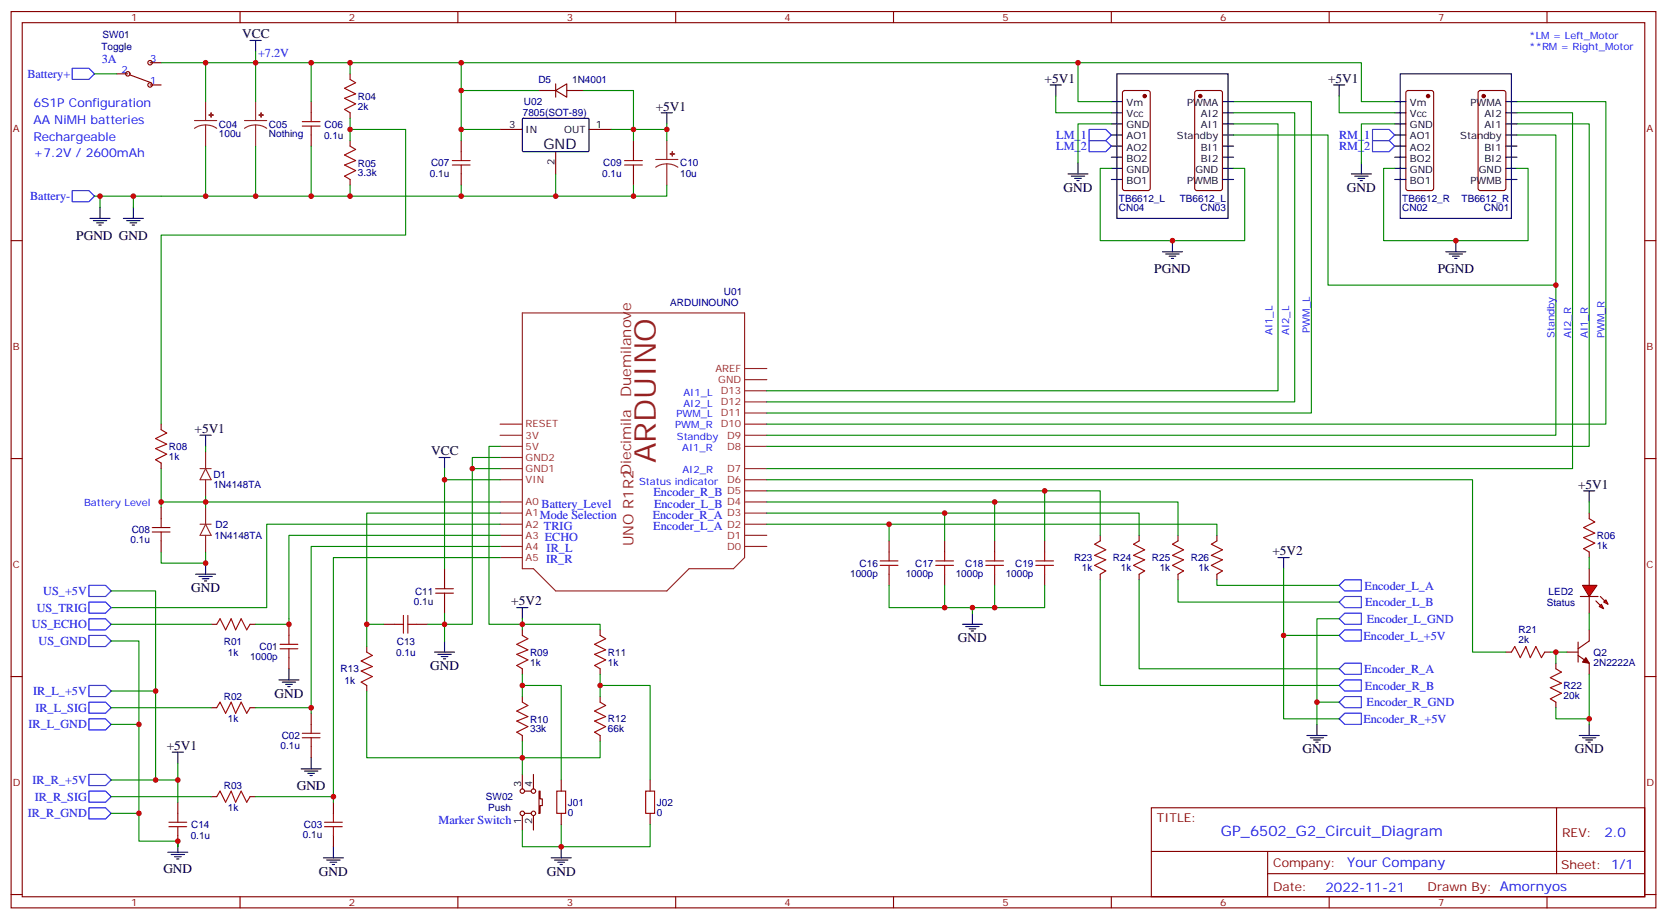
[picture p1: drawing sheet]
<svg xmlns="http://www.w3.org/2000/svg" width="529mm" height="292mm" viewBox="0 0 529 292" stroke-linecap="round" stroke-linejoin="round" font-family="sans-serif">
<g fill="none" stroke="#870000" stroke-width=".35">
<path d="M3.5 3.7h522.1v284.3h-522.1zM7.1 7.2h515v277.3h-515zM76.2 3.7v3.5M145.3 3.7v3.5M214.5 3.7v3.5M283.6 3.7v3.5M352.8 3.7v3.5M421.9 3.7v3.5M491.1 3.7v3.5M98.8 32.2v3.6M111.1 23.4v1.8M111.1 35.8v1.7"/>
<path d="M171.1 28.7h5.3M176.4 28.7l3.5-2.1v4.2zM176.4 26.6v4.2M179.9 28.7h5.3M356.5 28.9l.5-.2h7.4l.7 .4v30.7l-.4 .6-7.7 .1-.6-.5-.1-30.6zM379.5 28.9l.4-.2h7.4l.7 .4 .1 30.7-.5 .6-7.7 .1-.6-.5-.1-30.6zM446.5 28.9l.5-.2h7.4l.6 .4 .1 30.7-.5 .6-7.6 .1-.7-.5v-30.6zM469.4 28.9l.5-.2h7.4l.7 .4v30.7l-.4 .6-7.7 .1-.7-.5v-30.6zM98.8 42.8v3.6M111.1 44.6v1.8M111.1 56.9v1.8M146.4 44.6v3.5"/>
<path d="M146.4 55.2v3.5M158.7 41.1h7.1M176.4 48.1v7.1M187 41.1h7M201.1 44.6v3.5M201.1 55.2v3.5M3.5 76.3h3.6M522.1 76.3h3.5M51.2 134.5v1.8M3.5 145.5h3.6M51.2 146.9v1.8M522.1 145.5h3.5"/>
<path d="M51.2 161v3.5M51.2 171.6v3.5M504.5 162.8v1.7M504.5 175.1v1.8M67 198h1.8M79.4 198h1.7M91.7 198v3.6M121.7 198h3.5M132.3 198h3.5M141.1 180.4v3.5M141.1 191v3.5M165.8 199.8v1.8"/>
<path d="M190.5 199.8v1.8M504.5 199.8v3.5l-3.6 2.5M3.5 214.6h3.6M91.7 208.6v3.6M116.4 205.1v1.8M116.4 217.5v1.7M165.8 212.2v1.7M190.5 212.2v1.7M478 206.9h1.8M490.4 206.9h1.7M493.9 210.4v1.8M497.4 206.9h3.5"/>
<path d="M500.9 207.9l3.6 2.5v3.5M500.9 203.7v6.3M522.1 214.6h3.5M67 224.5h1.8M79.4 224.5h1.7M98.8 226.3v3.5M98.8 236.9v3.5M165.8 221v1.7M165.8 233.3v1.8M190.5 221v1.7M190.5 233.3v1.8M493.9 222.7v1.8"/>
<path d="M56.4 254.5v3.5M67 252.7h1.8M79.4 252.7h1.7M105.8 254.5v3.5M365.5 256.3h156.6v28.2h-156.6zM494.1 256.3v20.9M56.4 265.1v3.5M105.8 265.1v3.5M365.5 270.1h156.5M402.4 277.2h119.6M402.4 270.1v14.1M3.5 283.8h3.6"/>
<path d="M76.2 284.5v3.5M145.3 284.5v3.5M214.5 284.5v3.5M283.6 284.5v3.5M352.8 284.5v3.5M421.9 284.5v3.5M491.1 284.5v3.5M522.1 283.8h3.5"/>
</g>
<g fill="none" stroke="#8c2424" stroke-width=".35">
<path d="M61.7 38.2h7.1M65.3 39.7l-1.9 .2-1.7 .8M65.3 39.7l1.8 .2 1.7 .8M65.3 32.2v6M65.3 39.7v6.7M77.6 38.2h7.1M81.1 39.7l-1.8 .2-1.7 .8M81.1 39.7l1.9 .2 1.7 .8M81.1 32.2v6M81.1 39.7v6.7M208.1 50.6h7.1M211.7 52l-1.9 .2-1.7 .9"/>
<path d="M211.7 52l1.8 .2 1.7 .9M211.7 44.6v6M211.7 52v6.7M165.8 99.3h70.6v77.6l-3.6 3.5h-14.1l-7 7.1h-35.3l-7.1-7.1h-3.5zM236.4 116.9h7M158.7 138.1h7.1M158.7 134.5h7.1M236.4 138.1h7M236.4 134.5h7M236.4 131h7M236.4 127.5h7M236.4 124h7"/>
<path d="M236.4 120.4h7M63.5 148.7h3.5M65.3 148.7l1.7 3.5h-3.5zM65.3 143.4v5.3M65.3 152.2v5.3M158.7 159.2h7.1M158.7 152.2h7.1M158.7 148.7h7.1M158.7 141.6h7.1M158.7 145.1h7.1M236.4 159.2h7M236.4 155.7h7"/>
<path d="M236.4 152.2h7M236.4 148.7h7M236.4 141.6h7M63.5 166.3h3.5M65.3 166.3l1.7 3.5h-3.5zM65.3 161v5.3M65.3 169.8v5.3M158.7 173.4h7.1M158.7 169.8h7.1M158.7 166.3h7.1M158.7 162.8h7.1M158.7 176.9h7.1"/>
<path d="M236.4 173.4h7M236.4 169.8h7M236.4 166.3h7M236.4 162.8h7"/>
</g>
<g fill="none" stroke="#000" stroke-width=".35">
<path d="M79.4 12.8h3.5M81.1 12.8v3.6M165.9 37.7l.3-.2 20.6 .1 .2 .3-.1 10-.3 .2h-20.6l-.2-.3zM209.9 35.8h3.5M211.7 35.8v3.5M333.4 27h3.5M335.1 27v3.5M352.8 32.2h3.5M352.8 35.8h3.5M352.8 39.3h3.5M354.5 23.4h35.3v45.9h-35.3zM388.1 32.2h3.5"/>
<path d="M388.1 35.8h3.5M388.1 39.3h3.5M423.3 27h3.6M425.1 27v3.5M442.7 32.2h3.6M442.7 35.8h3.6M442.7 39.3h3.6M444.5 23.4h35.3v45.9h-35.3zM478 32.2h3.5M478 35.8h3.5M478 39.3h3.5M339 55.2h6.4"/>
<path d="M340.1 55.9h4.2M341.1 56.6h2.2M341.8 57.3h.7M342.2 51.6v3.6M352.8 42.8h3.5M352.8 46.4h3.5M352.8 49.9h3.5M352.8 56.9h3.5M352.8 53.4h3.5M388.1 42.8h3.5M388.1 46.4h3.5M388.1 49.9h3.5"/>
<path d="M388.1 56.9h3.5M388.1 53.4h3.5M429 55.2h6.3M430 55.9h4.3M431.1 56.6h2.1M431.8 57.3h.7M432.2 51.6v3.6M442.7 42.8h3.6M442.7 46.4h3.6M442.7 49.9h3.6M442.7 56.9h3.6M442.7 53.4h3.6"/>
<path d="M478 42.8h3.5M478 46.4h3.5M478 49.9h3.5M478 56.9h3.5M478 53.4h3.5M28.6 69.3h6.3M29.6 70h4.3M30.7 70.7h2.1M31.4 71.4h.7M31.7 65.8v3.5M39.2 69.3h6.3M40.2 70h4.2"/>
<path d="M41.3 70.7h2.1M42 71.4h.7M42.3 65.8v3.5M369 79.9h6.4M372.2 76.3v3.6M459 79.9h6.3M462.1 76.3v3.6M370.1 80.6h4.2M371.1 81.3h2.1M371.8 82h.7M460 80.6h4.3M461.1 81.3h2.1"/>
<path d="M461.8 82h.7M63.5 138.1h3.5M65.3 138.1v3.5M139.3 145.1h3.6M141.1 145.1v3.6M65.3 178.6v3.6M405.7 176.9h3.5M407.5 176.9v3.5M62.1 182.2h6.3M63.1 182.9h4.3M64.2 183.6h2.1M64.9 184.3h.7"/>
<path d="M88.5 215.7h6.4M89.6 216.4h4.2M90.7 217.1h2.1M91.4 217.8h.7M91.7 212.2v3.5M137.9 206.9h6.4M139 207.6h4.2M140.1 208.3h2.1M140.8 209h.7M141.1 203.3v3.6M54.7 238.6h3.5M56.4 238.6v3.5"/>
<path d="M414.9 233.3h6.3M415.9 234h4.3M417 234.7h2.1M417.7 235.4h.7M418 229.8v3.5M501.3 233.3h6.3M502.4 234h4.2M503.4 234.7h2.1M504.1 235.4h.7M504.5 229.8v3.5M95.6 243.9h6.4M96.7 244.6h4.2"/>
<path d="M97.7 245.3h2.1M98.4 246h.7M98.8 240.4v3.5M53.3 270.4h6.3M54.3 271.1h4.3M55.4 271.8h2.1M56.1 272.5h.7M56.4 266.8v3.6M102.7 272.1h6.3M103.7 272.8h4.2M104.8 273.5h2.1M105.5 274.2h.7"/>
<path d="M105.8 268.6v3.5M175 272.1h6.3M176 272.8h4.3M177.1 273.5h2.1M177.8 274.2h.7M178.2 268.6v3.5"/>
</g>
<g fill="none" stroke="#a10000" stroke-width=".35">
<path d="M96 38.6h5.6M98.8 35.8v2.8M111.1 25.2l1.8 1-3.5 1.8 3.5 1.8-3.5 1.4 3.5 1.7-3.5 1.8 1.7 1.1M96 40h5.6M98.8 40v2.8M111.1 46.4l1.8 1-3.5 1.8 3.5 1.7-3.5 1.5 3.5 1.7-3.5 1.8 1.7 1M143.6 50.9h5.6M143.6 52.4h5.6M146.4 48.1v2.8M146.4 52.4v2.8M198.3 50.9h5.6M198.3 52.4h5.6"/>
<path d="M201.1 48.1v2.8M201.1 52.4v2.8M51.2 136.3l1.7 1.1-3.5 1.7 3.5 1.8-3.5 1.4 3.5 1.8-3.5 1.7 1.8 1.1M48.3 168.8h5.7M48.3 167.4h5.7M51.2 164.5v2.9M51.2 168.8v2.8M504.5 164.5l1.7 1.1-3.5 1.8 3.5 1.7-3.5 1.4 3.5 1.8-3.5 1.8 1.8 1M68.8 198l1-1.7 1.8 3.5 1.8-3.5 1.4 3.5 1.8-3.5 1.7 3.5 1.1-1.8M125.2 198h2.9M128.1 195.2v5.7M129.5 195.2v5.7"/>
<path d="M129.5 198h2.8M138.3 188.2h5.6M138.3 186.8h5.6M141.1 183.9v2.9M141.1 188.2v2.8M88.9 205.8h5.6M88.9 204.4h5.6M91.7 201.6v2.8M91.7 205.8v2.8M116.4 206.9l1.8 1-3.5 1.8 3.5 1.8-3.5 1.4 3.5 1.7-3.5 1.8 1.7 1.1M165.8 201.6l1.8 1-3.6 1.8 3.6 1.8-3.6 1.4 3.6 1.7-3.6 1.8 1.8 1.1M190.5 201.6l1.8 1-3.6 1.8 3.6 1.8-3.6 1.4 3.6 1.7-3.6 1.8 1.8 1.1"/>
<path d="M479.8 206.9l1-1.8 1.8 3.5 1.8-3.5 1.4 3.5 1.7-3.5 1.8 3.5 1.1-1.7M493.9 212.2l1.8 1-3.6 1.8 3.6 1.7-3.6 1.5 3.6 1.7-3.6 1.8 1.8 1M68.8 224.5l1-1.8 1.8 3.6 1.8-3.6 1.4 3.6 1.8-3.6 1.7 3.6 1.1-1.8M96 234h5.6M96 232.6h5.6M98.8 229.8v2.8M98.8 234v2.9M165.8 222.7l1.8 1.1-3.6 1.8 3.6 1.7-3.6 1.4 3.6 1.8-3.6 1.8 1.8 1M190.5 222.7l1.8 1.1-3.6 1.8 3.6 1.7-3.6 1.4 3.6 1.8-3.6 1.8 1.8 1M56.4 258v2.8M68.8 252.7l1-1.7 1.8 3.5 1.8-3.5 1.4 3.5 1.8-3.5 1.7 3.5 1.1-1.8M105.8 258v2.8"/>
<path d="M53.6 262.3h5.7M53.6 260.8h5.7M56.4 262.3v2.8M103 262.3h5.7M103 260.8h5.7M105.8 262.3v2.8"/>
</g>
<g fill="none" stroke="#008700" stroke-width=".35">
<path d="M51.2 19.9h14.1M81.1 16.4v15.8M98.8 19.9h12.3M146.4 19.9v8.8M342.2 19.9h90v12.3h10.5M65.3 32.2v-12.3h33.5v12.3M111.1 23.4v-3.5h231.1v12.3h10.6M111.1 37.5v7.1M171.1 28.7h-24.7v12.4M185.2 28.7h15.9v12.4h10.6v-1.8M335.1 30.5v5.3h17.7M352.8 39.3h-10.6v12.3"/>
<path d="M391.6 32.2h24.7v98.8h-172.9M391.6 35.8h19.4v91.7h-167.6M391.6 39.3h14.1v84.7h-162.3M425.1 30.5v5.3h17.6M442.7 39.3h-10.5v12.3M481.5 35.8h17.7v112.9h-255.8M481.5 39.3h23v102.3h-261.1M481.5 32.2h28.3v102.3h-266.4M65.3 46.4v15.8M81.1 46.4v15.8M98.8 46.4v15.8h-68.8M111.1 41.1h17.7v33.5h-77.6v59.9"/>
<path d="M111.1 58.7v3.5M146.4 58.7v3.5h-47.6M158.7 41.1h-12.3v3.5M176.4 55.2v7M194 41.1h7.1v3.5M201.1 58.7v3.5h-54.7M211.7 58.7v3.5h-10.6M211.7 41.1v3.5M352.8 53.4h-3.6v22.9h45.9v-22.9h-3.5M391.6 42.8h30v47.7h72.3M442.7 53.4h-3.5v22.9h45.9v-22.9h-3.6M481.5 42.8h12.4v95.3h-250.5"/>
<path d="M31.7 62.2v3.6M42.3 62.2v3.6M51.2 148.7v12.3M65.3 157.5v3.5M65.3 141.6v1.8M65.3 159.2h93.4M141.1 148.7v31.7M141.1 152.2h17.6M158.7 145.1h-8.8v3.6h8.8M243.4 152.2h224v54.7h10.6M51.2 175.1v3.5h14.1v-3.5M158.7 169.8h-67v28.2h-10.6"/>
<path d="M158.7 173.4h-59.9v51.1M158.7 176.9h-52.9v75.8M158.7 166.3h-74v26.5h-49.4M35.3 187.5h14.1v31.7M35.3 198h31.7M141.1 194.5v8.8M35.3 219.2h14.1v28.2M35.3 203.3h8.8v26.5M492.1 206.9h5.3M493.9 206.9v3.5M504.5 213.9v14.1h-10.6v-3.5M35.3 229.8h8.8v37h12.3v1.8"/>
<path d="M35.3 224.5h31.7M81.1 224.5h17.7v1.8M504.5 228v1.8M35.3 252.7h31.7M35.3 258h8.8M35.3 247.4h21.1M56.4 242.1v12.4M81.1 252.7h24.7v1.8"/>
</g>
<g fill="none" stroke="#00f" stroke-width=".35">
<path d="M22.9 21.7h5.3l1.8 1.7-1.8 1.8h-5.3zM345.7 41.1h5.3l1.8 1.7-1.8 1.8h-5.3zM345.7 44.6h5.3l1.8 1.8-1.8 1.7h-5.3zM435.7 41.1h5.3l1.7 1.7-1.7 1.8h-5.3zM435.7 44.6h5.3l1.7 1.8-1.7 1.7h-5.3zM22.9 60.5h5.3l1.8 1.7-1.8 1.8h-5.3zM28.2 196.3h5.3l1.8 1.7-1.8 1.8h-5.3zM28.2 191h5.3l1.8 1.8-1.8 1.7h-5.3zM28.2 185.7h5.3l1.8 1.8-1.8 1.7h-5.3zM426.9 183.9h5.3v3.6h-5.3l-1.8-1.8zM426.9 189.2h5.3v3.6h-5.3l-1.8-1.8zM426.9 199.8h5.3v3.5h-5.3l-1.8-1.7z"/>
<path d="M426.9 194.5h5.3v3.5h-5.3l-1.8-1.7zM28.2 217.5h5.3l1.8 1.7-1.8 1.8h-5.3zM28.2 201.6h5.3l1.8 1.7-1.8 1.8h-5.3zM426.9 210.4h5.3v3.5h-5.3l-1.8-1.7zM426.9 215.7h5.3v3.5h-5.3l-1.8-1.7zM28.2 222.7h5.3l1.8 1.8-1.8 1.8h-5.3zM28.2 228h5.3l1.8 1.8-1.8 1.8h-5.3zM426.9 226.3h5.3v3.5h-5.3l-1.8-1.8zM426.9 221h5.3v3.5h-5.3l-1.8-1.8zM28.2 251h5.3l1.8 1.7-1.8 1.8h-5.3zM28.2 245.7h5.3l1.8 1.7-1.8 1.8h-5.3zM28.2 256.3h5.3l1.8 1.7-1.8 1.8h-5.3z"/>
</g>
<g fill="#8c2424" stroke="#8c2424" stroke-width=".35">
<path d="M66.3 36.5h1.4z"/>
<path d="M67 35.8v1.4z"/>
<path d="M82.2 36.5h1.4z"/>
<path d="M82.9 35.8v1.4z"/>
<path d="M212.7 48.8l1.4 .1z"/>
<path d="M213.4 48.1v1.4z"/>
</g>
<g fill="#870000" stroke="#870000" stroke-width=".35">
<path d="M503.4 208.6l1.1 1.8-2.1-.4z"/>
<circle cx="471" cy="30.5" r=".53"/>
<circle cx="453.3" cy="30.5" r=".53"/>
<circle cx="363.4" cy="30.5" r=".53"/>
<circle cx="381" cy="30.5" r=".53"/>
</g>
<g fill="#f00" stroke="#870000" stroke-width=".35">
<path d="M502.4 185.7h4.5l-2.4 3.5z"/>
<path d="M501.6 189.2h5.7z"/>
</g>
<g fill="#870000" stroke="#870000" stroke-width=".35">
<path d="M508 189.2l1.4 1.4z"/>
<path d="M506.6 190.6l1.4 1.5z"/>
</g>
<g fill="#f00" stroke="#870000" stroke-width=".35">
<path d="M509.1 191l.7-.7 .7 1.4z"/>
<path d="M508.4 191.7l.7 1.4-1.5-.7z"/>
</g>
<g fill="none" stroke="#870000" stroke-width=".35">
<path d="M47.6 19.9h3.6M37 23.4h3.6M41.3 23.8l6.7 2.4M47.6 27h3.6M282.2 171.6v3.5M299.9 171.6v3.5M315.7 171.6v3.5M331.6 171.6v3.5M349.2 169.8v1.8M361.6 169.8v1.8M373.9 169.8v1.8M386.3 169.8v1.8"/>
<path d="M282.2 182.2v3.5M299.9 182.2v3.5M315.7 182.2v3.5M331.6 182.2v3.5M349.2 182.2v1.7M361.6 182.2v1.7M373.9 182.2v1.7M386.3 182.2v1.7M504.5 180.4v5.3M504.5 189.2v5.3M165.8 245.7v4.6M165.8 258.7v4.6"/>
<path d="M166.5 251h2.1M166.5 258h2.1M169.3 245.7v4.6M169.3 258.7v4.6M171.1 251h.3v2.4h.8v2.2h-.8v2.4h-.3zM178.2 247.4v3.6M178.2 258v3.5M206.4 247.4v3.6M206.4 258v3.5"/>
<circle cx="47.6" cy="19.9" r=".71"/>
<circle cx="40.6" cy="23.4" r=".71"/>
<circle cx="47.6" cy="27" r=".71"/>
<circle cx="165.8" cy="258" r=".71"/>
<circle cx="165.8" cy="251" r=".71"/>
<circle cx="169.3" cy="258" r=".71"/>
<circle cx="169.3" cy="251" r=".71"/>
</g>
<g fill="none" stroke="#008700" stroke-width=".35">
<path d="M30 23.4h7M51.2 159.2h14.1M149.9 148.7v49.3h-14.1M158.7 141.6h-3.5v56.4h35.3v1.8M243.4 155.7h105.8v14.1M243.4 159.2h130.5v10.6M315.7 159.2v12.4M331.6 155.7v15.9M504.5 159.2v3.6M158.7 162.8h-42.3v35.2M243.4 162.8h118.2v7M243.4 166.3h142.9v3.5"/>
<path d="M282.2 166.3v5.3M299.9 162.8v8.8M504.5 176.9v3.5M121.7 198h-5.3v7.1M165.8 196.3v3.5M282.2 185.7v7.1h17.7M299.9 185.7v7.1h8.8M315.7 185.7v7.1h-7v1.7M331.6 185.7v7.1h-15.9M349.2 183.9v33.6h75.9M361.6 183.9v28.3h63.5M373.9 183.9v7.1h51.2"/>
<path d="M386.3 183.9v1.8h38.8M407.5 180.4v21.2h17.6M425.1 196.3h-7.1v26.4M504.5 194.5v5.3M116.4 219.2v21.2h49.4v5.3M165.8 217.5h12.4v29.9M165.8 213.9v7.1M190.5 217.5h15.9v29.9M190.5 213.9v7.1M407.5 201.6v26.4h17.6M165.8 235.1v5.3h24.7v-5.3M425.1 222.7h-7.1v7.1"/>
<path d="M178.2 261.5v7.1h-12.4v-5.3M206.4 261.5v7.1h-28.2"/>
</g>
<path d="M502.7 155.7h3.5M504.5 155.7v3.5M164 192.8h3.6M165.8 192.8v3.5M305.5 198h6.4M306.6 198.8h4.2M307.6 199.5h2.1M308.7 194.5v3.5M308.3 200.2h.7" fill="none" stroke="#000" stroke-width=".35"/>
<g fill="none" stroke="#a10000" stroke-width=".35">
<path d="M279.4 179.4h5.6M279.4 177.9h5.6M282.2 175.1v2.8M282.2 179.4v2.8M297 179.4h5.7M297 177.9h5.7M299.9 175.1v2.8M299.9 179.4v2.8M312.9 179.4h5.7M312.9 177.9h5.7M315.7 175.1v2.8M315.7 179.4v2.8"/>
<path d="M328.8 179.4h5.6M328.8 177.9h5.6M331.6 175.1v2.8M331.6 179.4v2.8M349.2 171.6l-1.7 1 3.5 1.8-3.5 1.8 3.5 1.4-3.5 1.8 3.5 1.7-1.8 1.1M361.6 171.6l-1.8 1 3.6 1.8-3.6 1.8 3.6 1.4-3.6 1.8 3.6 1.7-1.8 1.1M373.9 171.6l-1.7 1 3.5 1.8-3.5 1.8 3.5 1.4-3.5 1.8 3.5 1.7-1.8 1.1M386.3 171.6l-1.8 1 3.6 1.8-3.6 1.8 3.6 1.4-3.6 1.8 3.6 1.7-1.8 1.1M176.7 251h2.9v7h-2.9zM205 251h2.8v7h-2.8z"/>
</g>
<g fill="#c00">
<circle cx="141.1" cy="152.2" r=".88"/>
<circle cx="98.8" cy="224.5" r=".88"/>
<circle cx="105.8" cy="252.7" r=".88"/>
<circle cx="111.1" cy="41.1" r=".88"/>
<circle cx="342.2" cy="19.9" r=".88"/>
<circle cx="201.1" cy="62.2" r=".88"/>
<circle cx="493.9" cy="90.5" r=".88"/>
<circle cx="462.1" cy="76.3" r=".88"/>
<circle cx="372.2" cy="76.3" r=".88"/>
<circle cx="201.1" cy="41.1" r=".88"/>
<circle cx="211.7" cy="41.1" r=".88"/>
<circle cx="81.1" cy="19.9" r=".88"/>
<circle cx="65.3" cy="19.9" r=".88"/>
<circle cx="81.1" cy="62.2" r=".88"/>
<circle cx="98.8" cy="62.2" r=".88"/>
<circle cx="111.1" cy="62.2" r=".88"/>
<circle cx="98.8" cy="19.9" r=".88"/>
<circle cx="111.1" cy="19.9" r=".88"/>
<circle cx="146.4" cy="41.1" r=".88"/>
<circle cx="146.4" cy="19.9" r=".88"/>
<circle cx="146.4" cy="28.7" r=".88"/>
<circle cx="146.4" cy="62.2" r=".88"/>
<circle cx="42.3" cy="62.2" r=".88"/>
<circle cx="31.8" cy="62.2" r=".88"/>
<circle cx="65.3" cy="62.2" r=".88"/>
<circle cx="56.4" cy="266.8" r=".88"/>
<circle cx="44.1" cy="258" r=".88"/>
<circle cx="56.4" cy="247.4" r=".88"/>
<circle cx="49.4" cy="247.4" r=".88"/>
<circle cx="91.7" cy="198" r=".88"/>
<circle cx="49.4" cy="219.2" r=".88"/>
<circle cx="65.3" cy="178.6" r=".88"/>
<circle cx="44.1" cy="229.8" r=".88"/>
<circle cx="176.4" cy="62.2" r=".88"/>
<circle cx="493.9" cy="206.9" r=".88"/>
<circle cx="504.5" cy="228" r=".88"/>
<circle cx="65.3" cy="159.2" r=".88"/>
<circle cx="51.2" cy="159.2" r=".88"/>
<circle cx="141.1" cy="198" r=".88"/>
<circle cx="149.9" cy="148.7" r=".88"/>
<circle cx="116.4" cy="198" r=".88"/>
<circle cx="165.8" cy="240.4" r=".88"/>
<circle cx="165.8" cy="198" r=".88"/>
<circle cx="165.8" cy="217.5" r=".88"/>
<circle cx="178.2" cy="268.6" r=".88"/>
<circle cx="190.5" cy="217.5" r=".88"/>
<circle cx="418" cy="222.7" r=".88"/>
<circle cx="407.5" cy="201.6" r=".88"/>
<circle cx="282.2" cy="166.3" r=".88"/>
<circle cx="299.9" cy="162.8" r=".88"/>
<circle cx="315.7" cy="159.2" r=".88"/>
<circle cx="331.6" cy="155.7" r=".88"/>
<circle cx="308.7" cy="192.8" r=".88"/>
<circle cx="299.9" cy="192.8" r=".88"/>
<circle cx="315.7" cy="192.8" r=".88"/>
</g>
<text font-size="9.5" fill="#8d2323" x="208.1" y="146.9" transform="rotate(-90 208.1 146.9)">ARDUINO</text>
<text font-size="4.6" x="172.5" y="47.4">GND</text>
<g font-size="4.6" fill="#8d2323">
<text x="200.4" y="126" transform="rotate(-90 200.4 126)">Duemilanove</text>
<text x="201.1" y="173.4" transform="rotate(-90 201.1 173.4)">UNO R1R2Diecimila</text>
</g>
<text font-size="4.6" fill="#00f" x="387.6" y="265.3">GP_6502_G2_Circuit_Diagram</text>
<g font-size="4.2">
<text x="76.9" y="12.1">VCC</text>
<text x="331.6" y="26.2">+5V1</text>
<text x="421.6" y="26.2">+5V1</text>
<text x="208.1" y="35.1">+5V1</text>
<text x="337.6" y="60.8">GND</text>
<text x="427.6" y="60.8">GND</text>
<text x="24.2" y="76">PGND GND</text>
<text x="366.4" y="86.6">PGND</text>
<text x="456.4" y="86.6">PGND</text>
<text x="61.7" y="137.4">+5V1</text>
<text x="136.9" y="144.4">VCC</text>
<text x="500.9" y="155">+5V1</text>
<text x="403.9" y="176.2">+5V2</text>
<text x="60.7" y="187.8">GND</text>
<text x="162.3" y="192.1">+5V2</text>
<text x="304.1" y="203.7">GND</text>
<text x="136.5" y="212.5">GND</text>
<text x="87.1" y="221.3">GND</text>
<text x="52.9" y="237.9">+5V1</text>
<text x="413.5" y="239">GND</text>
<text x="499.9" y="239">GND</text>
<text x="94.2" y="250.6">GND</text>
<text x="51.9" y="277.1">GND</text>
<text x="101.2" y="277.8">GND</text>
<text x="173.6" y="277.8">GND</text>
</g>
<g font-size="4.2" fill="#00f">
<text x="509.3" y="265.5">2.0</text>
<text x="427.7" y="275.1">Your Company</text>
<text x="420.7" y="282.9">2022-11-21</text>
</g>
<g font-size="3.9" fill="#00f">
<text x="32.3" y="19.9">3A</text>
<text x="81.9" y="18.1">+7.2V</text>
<text x="8.7" y="24.7">Battery+</text>
<text x="10.6" y="34">6S1P Configuration</text>
<text x="10.6" y="39.3">AA NiMH batteries</text>
<text x="10.6" y="44.6">Rechargeable</text>
<text x="335.3" y="44.1">LM_1</text>
<text x="335.3" y="47.6">LM_2</text>
<text x="425.1" y="44.1">RM_1</text>
<text x="425.1" y="47.6">RM_2</text>
<text x="10.6" y="49.9">+7.2V / 2600mAh</text>
<text x="9.6" y="63.5">Battery-</text>
<text x="171.9" y="161">Battery_Level</text>
<text x="207.4" y="157.5">Encoder_R_B</text>
<text x="207.6" y="161">Encoder_L_B</text>
<text x="171.4" y="164.5">Mode Selection</text>
<text x="207.2" y="164.5">Encoder_R_A</text>
<text x="172.7" y="168.1">TRIG</text>
<text x="172.9" y="171.6">ECHO</text>
<text x="207.4" y="168.1">Encoder_L_A</text>
<text x="173.3" y="178.6">IR_R</text>
<text x="173.5" y="175.1">IR_L</text>
<text x="13.7" y="188.7">US_+5V</text>
<text x="433.2" y="187">Encoder_L_A</text>
<text x="11.6" y="194">US_TRIG</text>
<text x="433.4" y="192.3">Encoder_L_B</text>
<text x="433.8" y="197.6">Encoder_L_GND</text>
<text x="10.1" y="199.3">US_ECHO</text>
<text x="432.8" y="202.9">Encoder_L_+5V</text>
<text x="12.3" y="204.6">US_GND</text>
<text x="433.1" y="213.5">Encoder_R_A</text>
<text x="10.5" y="220.5">IR_L_+5V</text>
<text x="433.3" y="218.8">Encoder_R_B</text>
<text x="11.2" y="225.8">IR_L_SIG</text>
<text x="433.8" y="224">Encoder_R_GND</text>
<text x="9" y="231.1">IR_L_GND</text>
<text x="432.8" y="229.3">Encoder_R_+5V</text>
<text x="10.3" y="248.7">IR_R_+5V</text>
<text x="11" y="254">IR_R_SIG</text>
<text x="8.9" y="259.3">IR_R_GND</text>
<text x="139.2" y="261.5">Marker Switch</text>
</g>
<g font-size="3.9" fill="#800">
<text x="367.2" y="260.8">TITLE:</text>
<text x="495.9" y="265.5">REV:</text>
<text x="404.1" y="275">Company:</text>
<text x="495.5" y="275.7">Sheet: 1/1</text>
<text x="404.1" y="282.7">Date:</text>
<text x="453.2" y="282.8">Drawn By: Amornyos</text>
</g>
<g font-size="3.2" fill="#800">
<text x="41.6" y="6.7">1</text>
<text x="110.8" y="6.7">2</text>
<text x="179.9" y="6.7">3</text>
<text x="249.1" y="6.7">4</text>
<text x="318.2" y="6.7">5</text>
<text x="387.3" y="6.7">6</text>
<text x="456.5" y="6.7">7</text>
<text x="4.1" y="41.8">A</text>
<text x="522.6" y="41.8">A</text>
<text x="4.1" y="110.9">B</text>
<text x="522.6" y="110.9">B</text>
<text x="4.1" y="180.1">C</text>
<text x="522.6" y="180.1">C</text>
<text x="4.1" y="249.2">D</text>
<text x="522.6" y="249.2">D</text>
<text x="41.6" y="287.5">1</text>
<text x="110.8" y="287.5">2</text>
<text x="179.9" y="287.5">3</text>
<text x="249.1" y="287.5">4</text>
<text x="318.2" y="287.5">5</text>
<text x="387.3" y="287.5">6</text>
<text x="456.5" y="287.5">7</text>
</g>
<g font-size="3.2" fill="#000080">
<text x="32.2" y="15.7">Toggle</text>
<text x="32.6" y="12.2">SW01</text>
<text x="170.9" y="26.3">D5</text>
<text x="181.6" y="26.3">1N4001</text>
<text x="113.6" y="34.8">2k</text>
<text x="113.6" y="31.8">R04</text>
<text x="166.3" y="33.4">U02</text>
<text x="69.5" y="40.5">C04</text>
<text x="85.4" y="40.5">C05</text>
<text x="103" y="40.4">C06</text>
<text x="166" y="36.9">7805(SOT-89)</text>
<text x="69.5" y="43.6">100u</text>
<text x="85.4" y="43.6">Nothing</text>
<text x="102.9" y="44">0.1u</text>
<text x="113.6" y="52.9">R05</text>
<text x="136.8" y="52.8">C07</text>
<text x="191.5" y="52.8">C09</text>
<text x="215.9" y="52.8">C10</text>
<text x="113.6" y="56">3.3k</text>
<text x="136.5" y="56">0.1u</text>
<text x="191.1" y="56">0.1u</text>
<text x="215.9" y="56">10u</text>
<text x="355.2" y="64">TB6612_L</text>
<text x="374.5" y="64">TB6612_L</text>
<text x="445.1" y="64">TB6612_R</text>
<text x="464" y="64">TB6612_R</text>
<text x="355.2" y="67">CN04</text>
<text x="381.1" y="67">CN03</text>
<text x="445.1" y="67">CN02</text>
<text x="471" y="67">CN01</text>
<text x="229.8" y="93.5">U01</text>
<text x="212.8" y="97">ARDUINOUNO</text>
<text x="53.6" y="142.8">R08</text>
<text x="53.6" y="145.9">1k</text>
<text x="67.7" y="154.7">1N4148TA</text>
<text x="67.7" y="151.6">D1</text>
<text x="68.5" y="167.4">D2</text>
<text x="41.4" y="172.4">0.1u</text>
<text x="41.8" y="169.2">C08</text>
<text x="68.1" y="171">1N4148TA</text>
<text x="506.9" y="171">R06</text>
<text x="272.9" y="179.8">C16</text>
<text x="290.5" y="179.8">C17</text>
<text x="306.4" y="179.8">C18</text>
<text x="322.3" y="179.8">C19</text>
<text x="341" y="178">R23</text>
<text x="353.3" y="178">R24</text>
<text x="365.7" y="178">R25</text>
<text x="378" y="178">R26</text>
<text x="506.9" y="174.1">1k</text>
<text x="269.9" y="183">1000p</text>
<text x="287.5" y="183">1000p</text>
<text x="303.4" y="183">1000p</text>
<text x="319.3" y="183">1000p</text>
<text x="343.4" y="181.2">1k</text>
<text x="355.8" y="181.2">1k</text>
<text x="368.1" y="181.2">1k</text>
<text x="380.5" y="181.2">1k</text>
<text x="131.4" y="191.8">0.1u</text>
<text x="131.8" y="188.6">C11</text>
<text x="491.5" y="188.6">LED2</text>
<text x="491" y="192.1">Status</text>
<text x="482" y="200.9">R21</text>
<text x="71.1" y="204.5">R01</text>
<text x="72.3" y="208">1k</text>
<text x="79.4" y="209.4">1000p</text>
<text x="82.4" y="206.2">C01</text>
<text x="125.8" y="208">0.1u</text>
<text x="126" y="204.5">C13</text>
<text x="168.3" y="208.1">R09</text>
<text x="193" y="208">R11</text>
<text x="482" y="204">2k</text>
<text x="505.9" y="208.1">Q2</text>
<text x="108.1" y="213.3">R13</text>
<text x="168.3" y="211.2">1k</text>
<text x="193" y="211.2">1k</text>
<text x="505.9" y="211.2">2N2222A</text>
<text x="109.4" y="216.8">1k</text>
<text x="496.4" y="221.8">20k</text>
<text x="496.4" y="218.6">R22</text>
<text x="71.1" y="222.1">R02</text>
<text x="72.3" y="229.2">1k</text>
<text x="168.3" y="232.3">33k</text>
<text x="168.3" y="229.2">R10</text>
<text x="193" y="232.3">66k</text>
<text x="193" y="229.2">R12</text>
<text x="89.1" y="237.6">0.1u</text>
<text x="89.4" y="234.5">C02</text>
<text x="71.1" y="250.3">R03</text>
<text x="72.3" y="257.4">1k</text>
<text x="154.3" y="253.9">SW02</text>
<text x="155" y="257.4">Push</text>
<text x="180.3" y="255.6">J01</text>
<text x="208.5" y="255.6">J02</text>
<text x="60.7" y="262.7">C14</text>
<text x="96.5" y="262.7">C03</text>
<text x="180.3" y="258.8">0</text>
<text x="208.5" y="258.8">0</text>
<text x="60.5" y="266.2">0.1u</text>
<text x="96.1" y="265.9">0.1u</text>
</g>
<g font-size="3.2" fill="#00f">
<text x="485.5" y="12.3">*LM = Left_Motor</text>
<text x="485.5" y="15.9">**RM = Right_Motor</text>
<text x="38.6" y="23.1">2</text>
<text x="47.6" y="19.5">3</text>
<text x="47.6" y="26.6">1</text>
<text x="403.9" y="106.3" transform="rotate(-90 403.9 106.3)">AI1_L</text>
<text x="409.2" y="106.3" transform="rotate(-90 409.2 106.3)">AI2_L</text>
<text x="415.8" y="105.5" transform="rotate(-90 415.8 105.5)">PWM_L</text>
<text x="493.4" y="107.3" transform="rotate(-90 493.4 107.3)">Standby</text>
<text x="498.7" y="107.3" transform="rotate(-90 498.7 107.3)">AI2_R</text>
<text x="504" y="107.3" transform="rotate(-90 504 107.3)">AI1_R</text>
<text x="509.3" y="107.3" transform="rotate(-90 509.3 107.3)">PWM_R</text>
<text x="217" y="125.7">AI1_L</text>
<text x="217" y="129.3">AI2_L</text>
<text x="214.3" y="135.9">PWM_R</text>
<text x="214.8" y="132.3">PWM_L</text>
<text x="214.9" y="139.4">Standby</text>
<text x="216.6" y="143">AI1_R</text>
<text x="216.6" y="150">AI2_R</text>
<text x="202.8" y="154">Status indicator</text>
<text x="26.7" y="160.5">Battery Level</text>
</g>
<g font-size="3.2">
<text x="357.6" y="33.7">Vm</text>
<text x="376.9" y="33.7">PWMA</text>
<text x="447.6" y="33.7">Vm</text>
<text x="466.8" y="33.7">PWMA</text>
<text x="161.7" y="40.7">3</text>
<text x="189.1" y="40.7">1</text>
<text x="357.6" y="37.2">Vcc</text>
<text x="357.6" y="40.7">GND</text>
<text x="381.2" y="37.2">AI2</text>
<text x="381.2" y="40.7">AI1</text>
<text x="447.6" y="37.2">Vcc</text>
<text x="447.6" y="40.7">GND</text>
<text x="471.2" y="37.2">AI2</text>
<text x="471.2" y="40.7">AI1</text>
<text x="166.9" y="42.1">IN</text>
<text x="179.1" y="42.1">OUT</text>
<text x="357.6" y="44.2">AO1</text>
<text x="357.6" y="47.8">AO2</text>
<text x="373.6" y="44.2">Standby</text>
<text x="381.2" y="47.8">BI1</text>
<text x="447.6" y="44.2">AO1</text>
<text x="447.6" y="47.8">AO2</text>
<text x="463.5" y="44.2">Standby</text>
<text x="471.2" y="47.8">BI1</text>
<text x="176" y="52.3" transform="rotate(-90 176 52.3)">2</text>
<text x="357.6" y="51.3">BO2</text>
<text x="381.2" y="51.3">BI2</text>
<text x="447.6" y="51.3">BO2</text>
<text x="471.2" y="51.3">BI2</text>
<text x="357.6" y="58.3">BO1</text>
<text x="357.6" y="54.8">GND</text>
<text x="376.9" y="58.3">PWMB</text>
<text x="379.5" y="54.8">GND</text>
<text x="447.6" y="58.3">BO1</text>
<text x="447.6" y="54.8">GND</text>
<text x="466.8" y="58.3">PWMB</text>
<text x="469.4" y="54.8">GND</text>
<text x="165.5" y="249.6" transform="rotate(-90 165.5 249.6)">3</text>
<text x="169" y="249.6" transform="rotate(-90 169 249.6)">4</text>
<text x="165.5" y="261.5" transform="rotate(-90 165.5 261.5)">1</text>
<text x="169" y="261.5" transform="rotate(-90 169 261.5)">2</text>
</g>
<g font-size="3.2" fill="#8d2323">
<text x="227.1" y="118">AREF</text>
<text x="228" y="121.5">GND</text>
<text x="228.8" y="125">D13</text>
<text x="228.8" y="128.6">D12</text>
<text x="166.9" y="135.6">RESET</text>
<text x="228.8" y="135.6">D10</text>
<text x="228.8" y="132.1">D11</text>
<text x="166.9" y="142.7">5V</text>
<text x="166.9" y="139.1">3V</text>
<text x="230.8" y="142.7">D8</text>
<text x="230.8" y="139.1">D9</text>
<text x="166.9" y="149.7">GND1</text>
<text x="166.9" y="146.2">GND2</text>
<text x="230.8" y="149.7">D7</text>
<text x="166.9" y="153.2">VIN</text>
<text x="230.8" y="153.2">D6</text>
<text x="166.9" y="160.3">A0</text>
<text x="230.8" y="160.3">D4</text>
<text x="230.8" y="156.8">D5</text>
<text x="166.9" y="167.4">A2</text>
<text x="166.9" y="163.8">A1</text>
<text x="230.8" y="167.4">D2</text>
<text x="230.8" y="163.8">D3</text>
<text x="166.9" y="170.9">A3</text>
<text x="230.8" y="170.9">D1</text>
<text x="166.9" y="177.9">A5</text>
<text x="166.9" y="174.4">A4</text>
<text x="230.8" y="174.4">D0</text>
</g>
</svg>
